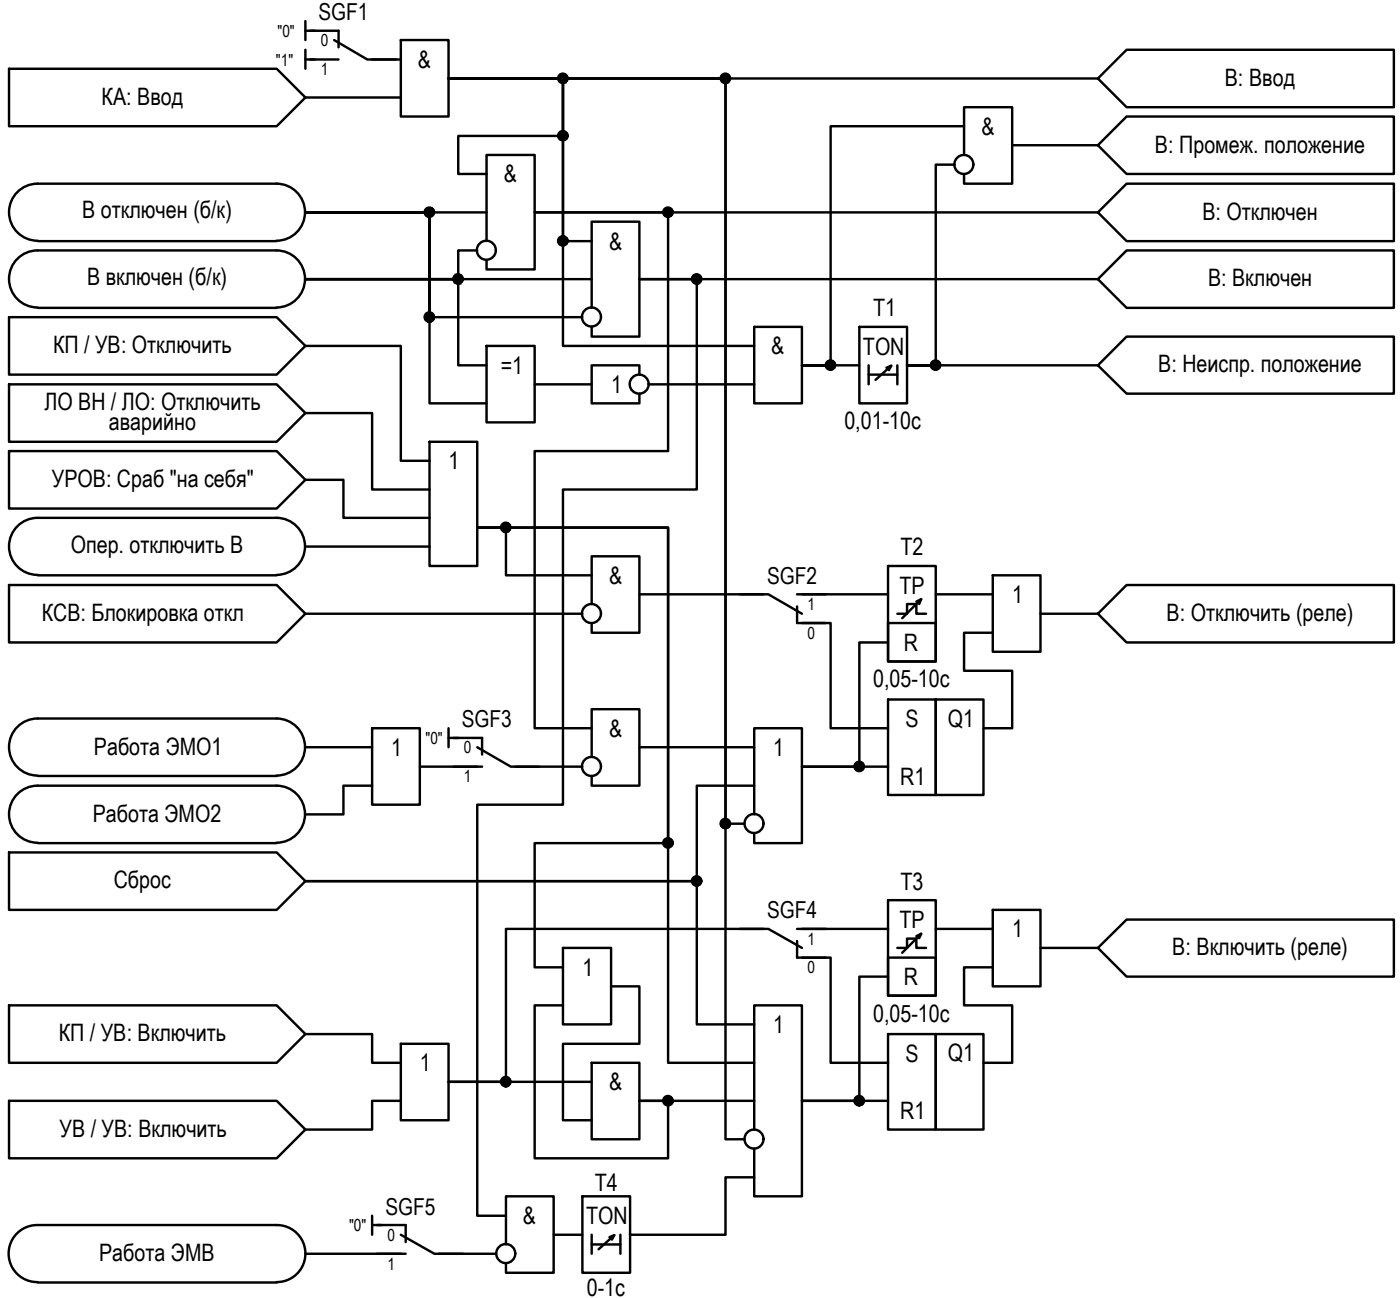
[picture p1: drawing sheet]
<svg xmlns="http://www.w3.org/2000/svg" width="147mm" height="136mm" viewBox="0 0 147 136" stroke-linecap="round" stroke-linejoin="round" font-family="sans-serif">
<!-- layer: 0 -->
<g fill="none" stroke="#000" stroke-width=".25">
<path d="M.9 7.2h28.1l3 3-3 3h-28.1zM3.9 19.2a2.98 2.98 0 0 0-3 3 2.98 2.98 0 0 0 3 3M4 19.2h25M28.9 19.2a2.98 2.98 0 0 1 3 3 2.98 2.98 0 0 1-3 3M32 2.2v2M32 5.2v2M32 3.2h.9M32 6.2h.9M32 10.2h10M39 6.2h3M42 4.2h5v8h-5zM47 8.2h29v78h1.9"/>
<path d="M47 8.2h29v111h1.9M47 8.2h11.9v6h-10.9v4h2.9M47 8.2h11.9v17h3M47 8.2h11.9v28h20.1M47 8.2h67.9M100 17.2h-2v21h-3h19.9M100.9 16.2v-5h5.1v8h-5.1v-1M100.9 13.2h-13.9v25h-3h6M106 15.2h8.9M118 12.2h27.9v6h-27.9l-3.1-3zM118 19.2h27.9v6h-27.9l-3.1-3zM118 5.2h27.9v6h-27.9l-3.1-3z"/>
<path d="M.9 33.2h28.1l3 3-3 3h-28.1zM3.9 26.2a2.98 2.98 0 0 0-3 3 2.98 2.98 0 0 0 3 3M4 25.2h25M4 26.2h25M4 32.2h25M28.9 26.2a2.98 2.98 0 0 1 3 3 2.98 2.98 0 0 1-3 3M32 29.2h16v9h2.9M32 36.2h10v12h3M32 22.2h18.9M50 26.2h-2v3h-16h29.9M50.9 25.2v-9h5.1v12h-5.1v-1M50.9 36.2h5.1v8h-5.1z"/>
<path d="M61 33.2h-16v-11h-13h13v20h5.9M61.9 32.2v-9h5v12h-5v-1M66.9 39.2v-1h-5v4h5v-1M79 34.2h5v8h-5zM90 34.2h5v8h-5zM90.9 38.2v2M90.9 39.2h3.1M92.8 38.5l.5-.2-1.6 1.5M93.3 38.3l-.2 .4M94 38.2v2M95 38.2h.1M114.9 29.2h-48h6.1v22h-14.1v33h-8.9v43h3"/>
<path d="M114.9 22.2h-58.9h13.9v25h-13.9v29h5.9M118 26.2h27.9v6h-27.9l-3.1-3zM118 35.2h27.9v6h-27.9l-3.1-3zM.9 47.2h28.1l3 3-3 3h-28.1zM.9 40.2h28.1l3 3-3 3h-28.1zM3.9 54.2a2.98 2.98 0 0 0-3 3 2.98 2.98 0 0 0 3 3M4 54.2h25M28.9 54.2a2.98 2.98 0 0 1 3 3 2.98 2.98 0 0 1-3 3M32 43.2h7v8h6M32 50.2h4v4h9M32 57.2h13M45 46.2h5v13h-5z"/>
<path d="M50 55.2h3v5h8.9M50 55.2h19.9v33h-13.9v13h2.9M50 55.2h19.9v56h9.1M56 40.2h5.9M68 40.2h11M93 59.2h5v10h-5zM.9 61.2h28.1l3 3-3 3h-28.1zM3.9 75.2a2.98 2.98 0 0 0-3 3 2.98 2.98 0 0 0 3 3M4 75.2h25M4 60.2h25M28.9 75.2a2.98 2.98 0 0 1 3 3 2.98 2.98 0 0 1-3 3M32 64.2h29"/>
<path d="M32 78.2h7M39 76.2h5v8h-5zM47 76.2v2M47 77.2h1M61.9 79.2v-5h5v8h-5v-1M61.9 63.2v-5h5v8h-5v-1M66.9 62.2h13M66.9 78.2h12.1M84 65.2h3v11h6M84 62.2h9M93 65.2h5v4h-5zM93 67.2h-3v13h-6h9"/>
<path d="M93 73.2h5v10h-5zM94 64.2h1v-1h.9v1h1.1M95.9 62.9l.5-.2-.2 .5M96.4 62.7l-1.9 2M98 73.2h5v10h-5zM98 62.2h5.9M103.9 66.2h-3v4h5.1v6h-3M103.9 60.2h5v8h-5zM108.9 64.2h6M118 61.2h27.9v6h-27.9l-3.1-3zM.9 89.2h28.1l3 3-3 3h-28.1zM3.9 82.2a2.98 2.98 0 0 0-3 3 2.98 2.98 0 0 0 3 3"/>
<path d="M4 81.2h25M4 82.2h25M4 88.2h25M28.9 82.2a2.98 2.98 0 0 1 3 3 2.98 2.98 0 0 1-3 3M39 82.2h-3v3h-4M44 80.2h6M53.9 80.2h7.1M58.9 99.2h5.1v8h-5.1zM79 85.2v-9h5v12h-5v-1M79 82.2h-6v10h-41h41v15h6M79.9 97.2h-26.9v16h-6h14.9M84 97.2h9"/>
<path d="M93 94.2h5v10h-5zM94 99.2h1v-1h.9v1h1.1M95.9 98l.5-.3-.2 .5M96.4 97.7l-1.9 2M98 97.2h5.9M103.9 95.2h5v8h-5zM108.9 99.2h6M114.9 99.2l3.1-3h27.9v6h-27.9zM.9 115.2h28.1l3 3-3 3h-28.1zM.9 105.2h28.1l3 3-3 3h-28.1zM32 108.2h7v3h3M42 109.2h5v8h-5z"/>
<path d="M42 115.2h-3v3h-7M58.9 105.2h-2.9v16h13.9v-6h-3h12.1M61.9 111.2h5v8h-5zM64 103.2h2.9v6h-8v8h3M79 118.2v-13h5v20h-5v-5M84 100.2h3v11h6M93 100.2h5v4h-5zM93 102.2h-3v13h-6h9M93 108.2h5v10h-5zM98 108.2h5v10h-5zM103.9 101.2h-3v4h5.1v6h-3M3.9 128.2a2.98 2.98 0 0 0-3 3 2.98 2.98 0 0 0 3 3"/>
<path d="M4 128.2h25M4 134.2h25M28.9 128.2a2.98 2.98 0 0 1 3.1 3 2.98 2.98 0 0 1-3.1 3M32 131.2h10M39 127.2v2M39 128.2h1M45.9 131.2h6.1M53 130.2v-5h5v8h-5v-1M58 129.2h3M61 125.2h5v8h-5zM61.9 129.2v2M61.9 130.2h3.1"/>
<path d="M63.8 129.5l.5-.3-1.6 1.5M64.3 129.2l-.2 .5M65 129.2v2M66 129.2h.1M79 123.2h-3v6h-10"/>
<circle cx="58.9" cy="14.2" r=".49"/>
<circle cx="58.9" cy="8.2" r=".49"/>
<circle cx="75.9" cy="8.2" r=".49"/>
<circle cx="100.9" cy="17.2" r=".99"/>
<circle cx="45" cy="33.2" r=".49"/>
<circle cx="45" cy="22.2" r=".49"/>
<circle cx="48" cy="29.2" r=".49"/>
<circle cx="50.9" cy="26.2" r=".99"/>
<circle cx="58.9" cy="25.2" r=".49"/>
<circle cx="61.9" cy="33.2" r=".99"/>
<circle cx="69.9" cy="22.2" r=".49"/>
<circle cx="72.9" cy="29.2" r=".49"/>
<circle cx="86.9" cy="38.2" r=".49"/>
<circle cx="98" cy="38.2" r=".49"/>
<circle cx="53" cy="55.2" r=".49"/>
<circle cx="66.9" cy="40.2" r=".99"/>
<circle cx="61.9" cy="64.2" r=".99"/>
<circle cx="61.9" cy="80.2" r=".99"/>
<circle cx="69.9" cy="88.2" r=".49"/>
<circle cx="72.9" cy="92.2" r=".49"/>
<circle cx="75.9" cy="86.2" r=".49"/>
<circle cx="78.9" cy="86.2" r=".99"/>
<circle cx="90" cy="80.2" r=".49"/>
<circle cx="53" cy="113.2" r=".49"/>
<circle cx="69.9" cy="115.2" r=".49"/>
<circle cx="78.9" cy="119.2" r=".99"/>
<circle cx="90" cy="115.2" r=".49"/>
<circle cx="53" cy="131.2" r=".99"/>
</g>
<g fill="none" stroke="#000" stroke-width=".25">
<path d="M32.5 3.2h2.9v1.8M32.5 6.2h2.9M35 4.2l3.5 2h3M47.5 77.2h3v1.8M50 78.2l3.5 2h2.9M77.4 62.2h3l3.6 2M83.5 63.5v1.7h3M83.5 62.2h3M47.5 80.2h3M77.4 97.2h3l3.6 2M83.5 98.5v1.7h3M83.5 97.2h3"/>
<path d="M39.5 128.2h3v1.8M39.5 131.2h3M42 129.2l3.5 2h2.9"/>
</g>
<!-- layer: 0 -->
<g fill="#000" stroke="#000" stroke-width=".1">
<path d="M58.9 8.7h.2zM58.9 14.7h.2zM58.9 7.7h.1zM58.9 13.7h.1zM75.8 8.7h.3zM75.9 7.7h.1zM44.6 22.6h.7zM44.8 22.7h.3zM44.8 33.7h.3zM44.8 21.7h.3zM44.8 32.7h.3zM44.9 21.7h.1z"/>
<path d="M44.9 32.7h.1zM47.9 29.7h.2zM47.9 28.7h.1zM58.9 25.7h.2zM58.9 24.7h.1zM69.9 22.7h.2zM69.9 21.7h.1zM72.9 29.7h.2zM72.9 28.7h.1zM86.8 38.7h.3zM86.9 37.7h.1zM97.7 38.7h.5z"/>
<path d="M97.8 37.8h.4zM97.8 38.7h.3zM97.9 37.7h.1zM52.5 55.5h.9zM52.8 54.7h.3zM52.8 55.7h.3zM52.9 54.7h.1zM89.8 79.8h.4zM89.9 79.7h.1zM69.9 88.7h.2zM69.9 87.7h.1zM72.9 91.7h.1z"/>
<path d="M75.6 86.5h.7zM75.8 86.7h.3zM75.9 85.7h.1zM89.6 80.6h.7zM89.7 80.6h.5zM89.8 80.7h.3zM52.8 112.7h.3zM52.8 113.7h.3zM52.9 112.7h.1zM69.6 115.5h.7zM69.9 115.7h.2zM69.9 114.7h.1z"/>
<path d="M89.7 114.8h.6zM89.7 115.7h.5zM89.8 114.8h.4zM89.8 115.7h.3zM89.9 114.7h.1z"/>
<path d="M58.9 8.7h.1zM58.9 8.7h.1z"/>
<path d="M58.9 14.7h.1zM58.9 14.7h.1z"/>
<path d="M58.9 7.7h.2zM58.9 7.7h.2z"/>
<path d="M58.9 13.7h.2zM58.9 13.7h.2z"/>
<path d="M58.9 7.7h.2zM58.9 7.7h.2z"/>
<path d="M58.9 13.7l.2 .1zM58.9 13.7l.2 .1z"/>
<path d="M58.8 7.7h.4zM58.8 7.7h.4z"/>
<path d="M58.8 8.7h.3zM58.8 8.7h.3z"/>
<path d="M58.8 13.8h.4zM58.8 13.8h.4z"/>
<path d="M58.8 14.7h.3zM58.8 14.7h.3z"/>
<path d="M58.8 7.7l.4 .1zM58.8 7.7l.4 .1z"/>
<path d="M58.8 8.7h.4zM58.8 8.7h.3z"/>
<path d="M58.8 13.8h.4zM58.7 13.8h.5z"/>
<path d="M58.8 14.6h.4zM58.8 14.6l.3 .1z"/>
<path d="M58.7 7.8h.5zM58.7 7.8h.5z"/>
<path d="M58.7 8.6h.5zM58.7 8.6l.5 .1z"/>
<path d="M58.7 13.8h.5zM58.7 13.8h.5z"/>
<path d="M58.7 14.6h.5zM58.7 14.6h.5z"/>
<path d="M58.7 7.8h.6zM58.7 7.8h.6z"/>
<path d="M58.7 8.6h.5zM58.7 8.6h.5z"/>
<path d="M58.7 13.8h.6zM58.7 13.8h.6z"/>
<path d="M58.7 14.6h.5zM58.7 14.6h.5z"/>
<path d="M58.6 7.8l.7 .1zM58.6 7.8l.7 .1z"/>
<path d="M58.6 8.6h.7zM58.6 8.6h.6z"/>
<path d="M58.6 13.8l.7 .1zM58.6 13.8l.7 .1z"/>
<path d="M58.6 14.6h.7zM58.6 14.6h.6z"/>
<path d="M58.6 7.9h.8zM58.6 7.9h.8z"/>
<path d="M58.6 8.6h.7zM58.6 8.6h.7z"/>
<path d="M58.6 13.9h.8zM58.6 13.9h.8z"/>
<path d="M58.6 14.6h.7zM58.6 14.6h.7z"/>
<path d="M58.6 7.9l.8 .1zM58.6 7.9l.8 .1z"/>
<path d="M58.6 8h.8zM58.6 8h.8z"/>
<path d="M58.6 8.5h.8zM58.6 8.5h.8z"/>
<path d="M58.6 8.5h.8zM58.6 8.5l.7 .1z"/>
<path d="M58.6 13.9h.8zM58.6 13.9h.8z"/>
<path d="M58.6 13.9l.8 .1zM58.6 13.9l.8 .1z"/>
<path d="M58.6 14.5h.8zM58.6 14.5h.8z"/>
<path d="M58.6 14.5h.8zM58.6 14.5l.7 .1z"/>
<path d="M58.5 8h.9zM58.5 8h.9z"/>
<path d="M58.5 8l1 .1zM58.5 8l1 .1z"/>
<path d="M58.5 8.4h.9zM58.5 8.4h.9z"/>
<path d="M58.5 8.4h.9zM58.5 8.4l.9 .1z"/>
<path d="M58.5 14h.9zM58.5 14h.9z"/>
<path d="M58.5 14l1 .1zM58.5 14l1 .1z"/>
<path d="M58.5 14.4h.9zM58.5 14.4h.9z"/>
<path d="M58.5 14.4h.9zM58.5 14.4l.9 .1z"/>
<path d="M58.5 8.1h1zM58.5 8.1h1z"/>
<path d="M58.5 8.1l1 .1zM58.5 8.1l1 .1z"/>
<path d="M58.5 8.2h1zM58.5 8.2h1z"/>
<path d="M58.5 8.2l1 .1zM58.5 8.2l1 .1z"/>
<path d="M58.5 8.3h1zM58.5 8.3h1z"/>
<path d="M58.5 8.3h1zM58.5 8.3h1z"/>
<path d="M58.5 8.3h1zM58.5 8.3l.9 .1z"/>
<path d="M58.5 14.1h1zM58.5 14.1h1z"/>
<path d="M58.5 14.1l1 .1v-.1zM58.5 14.1l1 .1h-1z"/>
<path d="M58.5 14.2h1zM58.5 14.2h1z"/>
<path d="M58.5 14.2l1 .1zM58.5 14.2l1 .1z"/>
<path d="M58.5 14.3h1zM58.5 14.3h1z"/>
<path d="M58.5 14.3l1 .1zM58.5 14.3l1 .1z"/>
<path d="M58.5 14.4h1zM58.5 14.4h.9z"/>
<path d="M75.9 7.7h.2zM75.8 7.7h.3z"/>
<path d="M75.9 8.7h.1zM75.8 8.7h.2z"/>
<path d="M75.8 7.7h.3zM75.8 7.7h.3z"/>
<path d="M75.8 7.7h.4zM75.7 7.7h.5z"/>
<path d="M75.8 8.7h.3zM75.8 8.7h.3z"/>
<path d="M75.7 7.7l.5 .1zM75.7 7.7l.5 .1z"/>
<path d="M75.7 8.7h.5zM75.7 8.7h.4z"/>
<path d="M75.7 7.8h.6zM75.7 7.8h.6z"/>
<path d="M75.7 8.6h.5zM75.7 8.6l.5 .1z"/>
<path d="M75.7 7.8h.6zM75.7 7.8h.6z"/>
<path d="M75.7 8.6h.6zM75.7 8.6h.5z"/>
<path d="M75.6 7.8l.7 .1zM75.6 7.8l.7 .1z"/>
<path d="M75.6 8.6h.7zM75.6 8.6h.7z"/>
<path d="M75.6 7.9h.7zM75.6 7.9h.7z"/>
<path d="M75.6 7.9l.8 .1zM75.6 7.9l.8 .1z"/>
<path d="M75.6 8.5l.7 .1zM75.6 8.5l.7 .1z"/>
<path d="M75.6 8.6h.7zM75.6 8.6h.7z"/>
<path d="M75.5 8h.9zM75.5 8h.9z"/>
<path d="M75.5 8h.9zM75.5 8h.9z"/>
<path d="M75.5 8.4l.9 .1zM75.5 8.4l.9 .1z"/>
<path d="M75.5 8.5h.9zM75.5 8.5h.8z"/>
<path d="M75.5 8l.9 .1zM75.5 8l.9 .1z"/>
<path d="M75.5 8.1h1zM75.5 8.1h1z"/>
<path d="M75.5 8.3l.9 .1zM75.5 8.3l.9 .1z"/>
<path d="M75.5 8.4h.9zM75.5 8.4h.9z"/>
<path d="M75.5 8.1l1 .1zM75.5 8.1l1 .1z"/>
<path d="M75.5 8.2h1zM75.5 8.2h1z"/>
<path d="M75.5 8.2l1 .1zM75.5 8.2l1 .1z"/>
<path d="M75.5 8.3h1zM75.5 8.3h1z"/>
<path d="M75.5 8.3h1zM75.5 8.3h.9z"/>
<path d="M44.8 22.7h.2zM44.9 22.7h.1z"/>
<path d="M44.8 33.7h.2zM44.9 33.7h.1z"/>
<path d="M44.9 21.7h.2zM44.8 21.7h.3zM44.8 21.7h.3z"/>
<path d="M44.9 32.7h.2zM44.8 32.7h.3zM44.8 32.7h.3z"/>
<path d="M44.8 21.7l.4 .1zM44.8 21.7l.4 .1z"/>
<path d="M44.8 32.7l.4 .1zM44.8 32.7l.4 .1z"/>
<path d="M44.8 21.8h.4zM44.7 21.8h.5z"/>
<path d="M44.8 22.6h.4zM44.8 22.6l.3 .1zM44.8 22.7h.3z"/>
<path d="M44.8 32.8h.4zM44.7 32.8h.5z"/>
<path d="M44.8 33.7h.4zM44.8 33.7h.3zM44.8 33.7h.3z"/>
<path d="M44.7 21.8h.6zM44.7 21.8h.6z"/>
<path d="M44.7 22.6h.5zM44.7 22.6h.5z"/>
<path d="M44.7 32.8h.6zM44.7 32.8h.6z"/>
<path d="M44.7 33.7h.5zM44.7 33.7h.5z"/>
<path d="M44.7 21.8h.6zM44.7 21.8h.6z"/>
<path d="M44.6 21.8h.7zM44.6 21.8h.7z"/>
<path d="M44.7 22.6h.6zM44.7 22.6h.5z"/>
<path d="M44.7 32.8l.6 .1zM44.7 32.8l.6 .1z"/>
<path d="M44.6 32.9h.7zM44.6 32.9h.7z"/>
<path d="M44.6 33.6h.7zM44.6 33.6h.7z"/>
<path d="M44.7 33.6h.6zM44.7 33.6l.5 .1z"/>
<path d="M44.6 21.8l.8 .1zM44.6 21.8l.8 .1z"/>
<path d="M44.6 22.6h.7zM44.6 22.6h.7zM44.6 22.6h.7z"/>
<path d="M44.6 32.9h.8zM44.6 32.9h.8z"/>
<path d="M44.6 33.6h.7zM44.6 33.6h.7z"/>
<path d="M44.5 21.9h.9zM44.5 21.9h.9z"/>
<path d="M44.5 22.5h.9zM44.5 22.5l.8 .1z"/>
<path d="M44.5 32.9h.9zM44.5 32.9h.9z"/>
<path d="M44.5 33.5h.9zM44.5 33.5l.8 .1z"/>
<path d="M44.5 21.9l.9 .1zM44.5 21.9l.9 .1z"/>
<path d="M44.5 22h.9zM44.5 22h.9z"/>
<path d="M44.5 22.4l.9 .1zM44.5 22.4l.9 .1z"/>
<path d="M44.5 22.5h.9zM44.5 22.5h.9z"/>
<path d="M44.5 32.9l.9 .1zM44.5 32.9l.9 .1z"/>
<path d="M44.5 33h.9zM44.5 33h.9z"/>
<path d="M44.5 33.4l.9 .1zM44.5 33.4l.9 .1z"/>
<path d="M44.5 33.5h.9zM44.5 33.5h.9z"/>
<path d="M44.5 22l.9 .1zM44.5 22l.9 .1z"/>
<path d="M44.5 22.1h.9zM44.5 22.1h.9z"/>
<path d="M44.5 22.1l.9 .1v-.1zM44.5 22.1l.9 .1h-.9z"/>
<path d="M44.5 22.2h1zM44.5 22.2h1z"/>
<path d="M44.5 22.3h.9zM44.5 22.3h.9z"/>
<path d="M44.5 22.3l.9 .1zM44.5 22.3l.9 .1z"/>
<path d="M44.5 22.4h.9zM44.5 22.4h.9z"/>
<path d="M44.5 22.4h.9zM44.5 22.4h.9z"/>
<path d="M44.5 33l.9 .1zM44.5 33l.9 .1z"/>
<path d="M44.5 33.1h.9zM44.5 33.1h.9z"/>
<path d="M44.5 33.1h.9zM44.5 33.1h.9z"/>
<path d="M44.5 33.1l1 .1zM44.5 33.1l1 .1z"/>
<path d="M44.5 33.3h.9zM44.5 33.3h.9z"/>
<path d="M44.5 33.3l.9 .1zM44.5 33.3l.9 .1z"/>
<path d="M44.5 33.4h.9zM44.5 33.4h.9z"/>
<path d="M44.5 33.4h.9zM44.5 33.4h.9z"/>
<path d="M44.5 22.2h1zM44.5 22.2l.9 .1z"/>
<path d="M44.5 33.2l.9 .1 .1-.1zM44.5 33.2l.9 .1h-.9z"/>
<path d="M47.9 29.7h.1zM47.9 29.7h.1z"/>
<path d="M47.9 28.7h.2zM47.9 28.7h.2z"/>
<path d="M47.9 28.7h.2zM47.8 28.7h.3z"/>
<path d="M47.8 28.7h.4zM47.8 28.7h.4z"/>
<path d="M47.8 29.7h.3zM47.8 29.7h.3z"/>
<path d="M47.8 28.7l.4 .1zM47.8 28.7l.4 .1z"/>
<path d="M47.7 28.8h.5zM47.7 28.8h.5z"/>
<path d="M47.7 29.6l.5 .1zM47.7 29.6l.5 .1z"/>
<path d="M47.8 29.7h.4zM47.8 29.7h.3z"/>
<path d="M47.7 28.8h.6zM47.7 28.8h.6z"/>
<path d="M47.7 29.6h.5zM47.7 29.6h.5z"/>
<path d="M47.6 28.8l.7 .1zM47.6 28.8l.7 .1z"/>
<path d="M47.6 29.6h.7zM47.6 29.6h.6z"/>
<path d="M47.6 28.9h.8zM47.6 28.9h.8z"/>
<path d="M47.6 29.5h.7zM47.6 29.5l.7 .1z"/>
<path d="M47.6 28.9l.8 .1zM47.6 28.9l.8 .1z"/>
<path d="M47.6 29.5h.8zM47.6 29.5h.7z"/>
<path d="M47.6 29h.8zM47.6 29h.8z"/>
<path d="M47.5 29h.9zM47.5 29h.9z"/>
<path d="M47.5 29.4l.9 .1zM47.5 29.4l.9 .1z"/>
<path d="M47.6 29.5h.8zM47.6 29.5h.8z"/>
<path d="M47.5 29l.9 .1zM47.5 29.1h.9z"/>
<path d="M47.5 29.1h.9zM47.5 29.1h.9z"/>
<path d="M47.5 29.1l.9 .1zM47.5 29.1l.9 .1z"/>
<path d="M47.5 29.2h.9zM47.5 29.2h.9z"/>
<path d="M47.5 29.2l.9 .1zM47.5 29.2l.9 .1z"/>
<path d="M47.5 29.3h.9zM47.5 29.3h.9z"/>
<path d="M47.5 29.3h.9zM47.5 29.3h.9z"/>
<path d="M47.5 29.3l.9 .1zM47.5 29.3l.9 .1z"/>
<path d="M47.5 29.4h.9zM47.5 29.4h.9z"/>
<path d="M58.9 25.7h.1zM58.9 25.7h.1z"/>
<path d="M58.9 24.7h.2zM58.9 24.7h.2z"/>
<path d="M58.9 24.7h.2zM58.8 24.7h.3z"/>
<path d="M58.8 24.7l.4 .1zM58.8 24.7l.4 .1z"/>
<path d="M58.8 25.7h.3zM58.8 25.7h.3z"/>
<path d="M58.8 24.8h.4zM58.7 24.8h.5z"/>
<path d="M58.8 25.7h.4zM58.8 25.7h.3z"/>
<path d="M58.7 24.8h.5zM58.7 24.8h.5z"/>
<path d="M58.7 25.7h.5zM58.7 25.7h.5z"/>
<path d="M58.7 24.8h.6zM58.7 24.8h.6z"/>
<path d="M58.7 25.6h.5zM58.7 25.6l.5 .1z"/>
<path d="M58.6 24.8h.7zM58.6 24.8h.7z"/>
<path d="M58.6 25.6h.7zM58.6 25.6h.6z"/>
<path d="M58.6 24.8l.8 .1zM58.6 24.8l.8 .1z"/>
<path d="M58.6 25.6h.7zM58.6 25.6h.7z"/>
<path d="M58.6 24.9h.8zM58.6 24.9h.8z"/>
<path d="M58.6 24.9l.8 .1zM58.6 24.9l.8 .1z"/>
<path d="M58.6 25.5h.8zM58.6 25.5h.8z"/>
<path d="M58.6 25.5h.8zM58.6 25.5l.7 .1z"/>
<path d="M58.5 25h.9zM58.5 25h.9z"/>
<path d="M58.5 25l1 .1zM58.5 25l1 .1z"/>
<path d="M58.5 25.4h.9zM58.5 25.4h.9z"/>
<path d="M58.5 25.4h.9zM58.5 25.4l.9 .1z"/>
<path d="M58.5 25.1h1zM58.5 25.1h1z"/>
<path d="M58.5 25.1h1zM58.5 25.1h1z"/>
<path d="M58.5 25.1l1 .1v-.1zM58.5 25.1l1 .1h-1z"/>
<path d="M58.5 25.2l1 .1zM58.5 25.2l1 .1z"/>
<path d="M58.5 25.3h1zM58.5 25.3h1z"/>
<path d="M58.5 25.3l1 .1zM58.5 25.3l1 .1z"/>
<path d="M58.5 25.4h1zM58.5 25.4h.9z"/>
<path d="M69.9 22.7h.1zM69.9 22.7h.1z"/>
<path d="M69.9 21.7h.2zM69.9 21.7h.2z"/>
<path d="M69.9 21.7h.2zM69.8 21.7h.3z"/>
<path d="M69.8 21.7l.4 .1zM69.7 21.8h.5z"/>
<path d="M69.8 22.7h.3zM69.8 22.7h.3z"/>
<path d="M69.7 21.8h.5zM69.7 21.8h.5z"/>
<path d="M69.7 22.6h.5zM69.7 22.6l.4 .1z"/>
<path d="M69.7 21.8h.5zM69.7 21.8h.5z"/>
<path d="M69.7 22.6h.5zM69.7 22.6h.5z"/>
<path d="M69.7 21.8h.6zM69.7 21.8h.6z"/>
<path d="M69.7 22.6h.5zM69.7 22.6h.5z"/>
<path d="M69.7 21.8h.6zM69.6 21.8h.7z"/>
<path d="M69.7 22.6h.6zM69.7 22.6h.5z"/>
<path d="M69.6 21.8l.7 .1zM69.6 21.8l.7 .1z"/>
<path d="M69.6 21.9h.8zM69.6 21.9h.8z"/>
<path d="M69.6 22.5l.7 .1zM69.6 22.5l.7 .1z"/>
<path d="M69.6 22.6h.7zM69.6 22.6h.7z"/>
<path d="M69.5 21.9l.9 .1zM69.5 21.9l.9 .1z"/>
<path d="M69.5 22.5h.9zM69.5 22.5h.8z"/>
<path d="M69.5 22h.9zM69.5 22h.9z"/>
<path d="M69.5 22l1 .1zM69.5 22l1 .1z"/>
<path d="M69.5 22.4h.9zM69.5 22.4h.9z"/>
<path d="M69.5 22.4h.9zM69.5 22.4l.9 .1z"/>
<path d="M69.5 22.1h1zM69.5 22.1h1z"/>
<path d="M69.5 22.1l1 .1v-.1zM69.5 22.1l1 .1h-1z"/>
<path d="M69.5 22.2h1zM69.5 22.2h1z"/>
<path d="M69.5 22.2l1 .1zM69.5 22.2l1 .1z"/>
<path d="M69.5 22.3h1zM69.5 22.3h1z"/>
<path d="M69.5 22.3l1 .1zM69.5 22.3l1 .1z"/>
<path d="M69.5 22.4h1zM69.5 22.4h.9z"/>
<path d="M72.9 28.7h.2zM72.9 28.7h.2z"/>
<path d="M72.9 29.7h.1zM72.9 29.7h.1z"/>
<path d="M72.9 28.7h.2zM72.8 28.7h.3z"/>
<path d="M72.8 28.7h.4zM72.7 28.7h.5z"/>
<path d="M72.8 29.7h.3zM72.8 29.7h.3z"/>
<path d="M72.7 28.7l.5 .1zM72.7 28.7l.5 .1z"/>
<path d="M72.7 29.7h.5zM72.7 29.7h.4z"/>
<path d="M72.7 28.8h.6zM72.7 28.8h.6z"/>
<path d="M72.7 29.6h.5zM72.7 29.6l.5 .1z"/>
<path d="M72.7 28.8h.6zM72.7 28.8h.6z"/>
<path d="M72.7 29.6h.6zM72.7 29.6h.5z"/>
<path d="M72.6 28.8l.7 .1zM72.6 28.8l.7 .1z"/>
<path d="M72.6 29.6h.7zM72.6 29.6h.7z"/>
<path d="M72.6 28.9h.7zM72.6 28.9h.7z"/>
<path d="M72.6 28.9l.8 .1zM72.6 28.9l.8 .1z"/>
<path d="M72.6 29.5h.7zM72.6 29.5h.7z"/>
<path d="M72.6 29.5h.7zM72.6 29.5l.7 .1z"/>
<path d="M72.5 29h.9zM72.5 29h.9z"/>
<path d="M72.5 29.5h.9zM72.5 29.5h.8z"/>
<path d="M72.5 29h.9zM72.5 29h.9z"/>
<path d="M72.5 29l.9 .1zM72.5 29l.9 .1z"/>
<path d="M72.5 29.1h1zM72.5 29.1h1z"/>
<path d="M72.5 29.3l.9 .1zM72.5 29.3l.9 .1z"/>
<path d="M72.5 29.4h.9zM72.5 29.4h.9z"/>
<path d="M72.5 29.4h.9zM72.5 29.4l.9 .1z"/>
<path d="M72.5 29.1l1 .1zM72.5 29.1l1 .1z"/>
<path d="M72.4 29.2h1.1zM72.4 29.2h1.1z"/>
<path d="M72.4 29.2l1.1 .1zM72.4 29.2l1.1 .1z"/>
<path d="M72.4 29.3h1.1zM72.4 29.3h1.1z"/>
<path d="M72.5 29.3h1zM72.5 29.3h.9z"/>
<path d="M86.8 38.7h.2zM86.9 38.7h.1z"/>
<path d="M86.9 37.7h.2zM86.8 37.7h.3z"/>
<path d="M86.8 37.7h.3zM86.8 37.7h.3z"/>
<path d="M86.8 37.7l.4 .1zM86.8 37.7l.4 .1z"/>
<path d="M86.8 38.7h.3zM86.8 38.7h.3z"/>
<path d="M86.8 37.8h.4zM86.7 37.8h.5z"/>
<path d="M86.8 38.7h.4zM86.8 38.7h.3z"/>
<path d="M86.7 37.8h.6zM86.7 37.8h.6z"/>
<path d="M86.7 38.7h.5zM86.7 38.7h.5z"/>
<path d="M86.7 37.8h.6zM86.7 37.8h.6z"/>
<path d="M86.6 37.8h.7zM86.6 37.8h.7z"/>
<path d="M86.6 38.6h.7zM86.6 38.6h.7z"/>
<path d="M86.7 38.6h.6zM86.7 38.6l.5 .1z"/>
<path d="M86.6 37.8l.7 .1zM86.6 37.8l.7 .1z"/>
<path d="M86.6 38.6h.7zM86.6 38.6h.7z"/>
<path d="M86.6 37.9h.8zM86.6 37.9h.8z"/>
<path d="M86.6 38.5h.7zM86.6 38.5l.7 .1z"/>
<path d="M86.5 37.9l.9 .1zM86.5 37.9l.9 .1z"/>
<path d="M86.5 38h.9zM86.5 38h.9z"/>
<path d="M86.5 38.4l.9 .1zM86.5 38.4l.9 .1z"/>
<path d="M86.5 38.5h.9zM86.5 38.5h.8z"/>
<path d="M86.5 38l.9 .1zM86.5 38l.9 .1z"/>
<path d="M86.5 38.1h.9zM86.5 38.1h.9z"/>
<path d="M86.5 38.1h1zM86.5 38.1h1z"/>
<path d="M86.5 38.3l.9 .1zM86.5 38.3l.9 .1z"/>
<path d="M86.5 38.4h.9zM86.5 38.4h.9z"/>
<path d="M86.5 38.4h.9zM86.5 38.4h.9z"/>
<path d="M86.5 38.1l1 .1v-.1zM86.5 38.1l1 .1h-1z"/>
<path d="M86.5 38.2l1 .1zM86.5 38.2l1 .1z"/>
<path d="M86.5 38.3h1zM86.5 38.3h.9z"/>
<path d="M97.8 38.7h.2zM97.9 38.7h.1z"/>
<path d="M97.9 37.7h.2zM97.8 37.7h.3z"/>
<path d="M97.8 37.7h.3zM97.8 37.7h.3z"/>
<path d="M97.8 37.7l.4 .1zM97.8 37.7l.4 .1zM97.7 37.8h.5z"/>
<path d="M97.8 38.7h.3zM97.8 38.7h.3z"/>
<path d="M97.7 37.8h.5zM97.7 37.8h.5z"/>
<path d="M97.8 38.7h.4zM97.8 38.7h.3z"/>
<path d="M97.7 37.8h.6zM97.7 37.8h.6z"/>
<path d="M97.7 38.6h.5zM97.7 38.6l.5 .1zM97.7 38.7h.5z"/>
<path d="M97.6 37.8h.7zM97.6 37.8h.7z"/>
<path d="M97.6 38.6h.7zM97.6 38.6h.6z"/>
<path d="M97.6 37.8l.8 .1zM97.6 37.8l.8 .1z"/>
<path d="M97.6 38.6h.7zM97.6 38.6h.7z"/>
<path d="M97.6 37.9h.8zM97.6 37.9h.8z"/>
<path d="M97.6 38.5h.8zM97.6 38.5l.7 .1z"/>
<path d="M97.6 37.9l.8 .1zM97.6 37.9l.8 .1z"/>
<path d="M97.5 38h.9zM97.5 38h.9z"/>
<path d="M97.5 38.4l.9 .1zM97.5 38.4l.9 .1z"/>
<path d="M97.6 38.5h.8zM97.6 38.5h.8z"/>
<path d="M97.5 38l.9 .1zM97.5 38l.9 .1z"/>
<path d="M97.5 38.1h.9zM97.5 38.1h.9z"/>
<path d="M97.5 38.1h.9zM97.5 38.1h.9z"/>
<path d="M97.5 38.1l.9 .1v-.1zM97.5 38.1l.9 .1h-.9z"/>
<path d="M97.5 38.2l.9 .1zM97.5 38.2l.9 .1z"/>
<path d="M97.5 38.3h.9zM97.5 38.3h.9z"/>
<path d="M97.5 38.3l.9 .1zM97.5 38.3l.9 .1z"/>
<path d="M97.5 38.4h.9zM97.5 38.4h.9z"/>
<path d="M97.5 38.4h.9zM97.5 38.4h.9z"/>
<path d="M52.8 55.7h.2zM52.9 55.7h.1z"/>
<path d="M52.9 54.7h.2zM52.9 54.7h.2zM52.8 54.7h.3z"/>
<path d="M52.8 54.7h.4zM52.8 54.7h.4z"/>
<path d="M52.8 55.7h.3zM52.8 55.7h.3z"/>
<path d="M52.8 54.7l.4 .1zM52.8 54.7l.4 .1z"/>
<path d="M52.8 55.7h.4zM52.8 55.7h.3z"/>
<path d="M52.7 54.8h.6zM52.7 54.8h.6z"/>
<path d="M52.7 55.6h.5zM52.7 55.6l.5 .1z"/>
<path d="M52.7 54.8h.6zM52.7 54.8h.6z"/>
<path d="M52.6 54.8l.7 .1zM52.6 54.8l.7 .1z"/>
<path d="M52.6 55.6h.7zM52.6 55.6h.7z"/>
<path d="M52.7 55.6h.6zM52.7 55.6h.5z"/>
<path d="M52.6 54.9h.8zM52.5 54.9h.9z"/>
<path d="M52.6 55.5h.7zM52.6 55.5l.7 .1z"/>
<path d="M52.5 54.9h.9zM52.5 54.9h.9z"/>
<path d="M52.5 55.5h.9zM52.5 55.5h.8z"/>
<path d="M52.5 54.9l.9 .1zM52.5 54.9l.9 .1z"/>
<path d="M52.5 55h.9zM52.5 55h.9z"/>
<path d="M52.5 55.5h.9zM52.5 55.5h.9z"/>
<path d="M52.5 55l.9 .1zM52.5 55l.9 .1z"/>
<path d="M52.5 55.1h.9zM52.5 55.1h.9z"/>
<path d="M52.5 55.1l.9 .1zM52.5 55.1l.9 .1z"/>
<path d="M52.5 55.2h1zM52.5 55.2h1z"/>
<path d="M52.5 55.2l.9 .1zM52.5 55.2l.9 .1z"/>
<path d="M52.5 55.3h.9zM52.5 55.3h.9z"/>
<path d="M52.5 55.3l.9 .1zM52.5 55.3l.9 .1z"/>
<path d="M52.5 55.4l.9 .1v-.1zM52.5 55.4l.9 .1h-.9zM52.5 55.5h.9z"/>
<path d="M52.5 55.2h1zM52.5 55.2h.9z"/>
<path d="M89.9 79.7h.2zM89.8 79.7h.3z"/>
<path d="M89.8 79.7h.3zM89.8 79.7h.3z"/>
<path d="M89.8 79.7l.4 .1zM89.8 79.7l.4 .1zM89.7 79.8h.5z"/>
<path d="M89.7 79.8h.6zM89.7 79.8h.6z"/>
<path d="M89.7 79.8h.6zM89.7 79.8h.6z"/>
<path d="M89.6 79.8h.7zM89.6 79.8h.7z"/>
<path d="M89.6 79.8l.8 .1zM89.6 79.8l.8 .1z"/>
<path d="M89.5 79.9h.9zM89.5 79.9h.9z"/>
<path d="M89.5 79.9l.9 .1zM89.5 79.9l.9 .1z"/>
<path d="M89.5 80h.9zM89.5 80h.9z"/>
<path d="M69.9 88.7h.1zM69.9 88.7h.1z"/>
<path d="M69.9 87.7h.2zM69.9 87.7h.2z"/>
<path d="M69.9 87.7h.2zM69.8 87.7h.3z"/>
<path d="M69.8 87.7l.4 .1zM69.7 87.8h.5z"/>
<path d="M69.8 88.7h.3zM69.8 88.7h.3z"/>
<path d="M69.7 87.8h.5zM69.7 87.8h.5z"/>
<path d="M69.7 88.6h.5zM69.7 88.6l.4 .1z"/>
<path d="M69.7 87.8h.5zM69.7 87.8h.5z"/>
<path d="M69.7 88.6h.5zM69.7 88.6h.5z"/>
<path d="M69.7 87.8h.6zM69.7 87.8h.6z"/>
<path d="M69.7 88.6h.5zM69.7 88.6h.5z"/>
<path d="M69.7 87.8h.6zM69.6 87.8h.7z"/>
<path d="M69.7 88.6h.6zM69.7 88.6h.5z"/>
<path d="M69.6 87.8l.7 .1zM69.6 87.8l.7 .1z"/>
<path d="M69.6 87.9h.8zM69.6 87.9h.8z"/>
<path d="M69.6 88.5l.7 .1zM69.6 88.5l.7 .1z"/>
<path d="M69.6 88.6h.7zM69.6 88.6h.7z"/>
<path d="M69.5 87.9l.9 .1zM69.5 87.9l.9 .1z"/>
<path d="M69.5 88.5h.9zM69.5 88.5h.8z"/>
<path d="M69.5 88h.9zM69.5 88h.9z"/>
<path d="M69.5 88l1 .1zM69.5 88l1 .1z"/>
<path d="M69.5 88.4h.9zM69.5 88.4h.9z"/>
<path d="M69.5 88.4h.9zM69.5 88.4l.9 .1z"/>
<path d="M69.5 88.1h1zM69.5 88.1h1z"/>
<path d="M69.5 88.1h1zM69.5 88.1h1z"/>
<path d="M69.5 88.1l1 .1v-.1zM69.5 88.1l1 .1h-1z"/>
<path d="M69.5 88.2l1 .1zM69.5 88.2l1 .1z"/>
<path d="M69.5 88.3h1zM69.5 88.3h1z"/>
<path d="M69.5 88.3h1zM69.5 88.3h1z"/>
<path d="M69.5 88.3h1zM69.5 88.3l.9 .1z"/>
<path d="M72.9 92.7h.1zM72.9 92.7h.1zM72.9 92.7h.2z"/>
<path d="M72.9 91.7h.2zM72.9 91.7h.2z"/>
<path d="M72.9 91.7h.2zM72.8 91.7h.3z"/>
<path d="M72.8 91.7h.4zM72.7 91.7h.5z"/>
<path d="M72.8 92.7h.3zM72.8 92.7h.3z"/>
<path d="M72.7 91.7l.5 .1zM72.7 91.7l.5 .1z"/>
<path d="M72.7 92.7h.5zM72.7 92.7h.4z"/>
<path d="M72.7 91.8h.6zM72.7 91.8h.6z"/>
<path d="M72.7 92.6h.5zM72.7 92.6l.5 .1z"/>
<path d="M72.7 91.8h.6zM72.7 91.8h.6z"/>
<path d="M72.7 92.6h.6zM72.7 92.6h.5z"/>
<path d="M72.6 91.8l.7 .1zM72.6 91.8l.7 .1z"/>
<path d="M72.6 92.6h.7zM72.6 92.6h.7z"/>
<path d="M72.6 91.9h.7zM72.6 91.9h.7z"/>
<path d="M72.6 91.9h.8zM72.6 91.9h.8z"/>
<path d="M72.6 92.5h.7zM72.6 92.5h.7z"/>
<path d="M72.6 92.5h.7zM72.6 92.5l.7 .1z"/>
<path d="M72.5 91.9l.9 .1zM72.5 91.9l.9 .1z"/>
<path d="M72.5 92.5h.9zM72.5 92.5h.8z"/>
<path d="M72.5 92h.9zM72.5 92h.9z"/>
<path d="M72.5 92l.9 .1zM72.5 92l.9 .1z"/>
<path d="M72.5 92.1h1zM72.5 92.1h1z"/>
<path d="M72.5 92.3l.9 .1zM72.5 92.3l.9 .1z"/>
<path d="M72.5 92.4h.9zM72.5 92.4h.9z"/>
<path d="M72.5 92.4h.9zM72.5 92.4l.9 .1z"/>
<path d="M72.5 92.1l1 .1zM72.5 92.1l1 .1z"/>
<path d="M72.4 92.2h1.1zM72.4 92.2h1.1z"/>
<path d="M72.4 92.2h1.1zM72.4 92.2h1.1z"/>
<path d="M72.4 92.2l1.1 .1zM72.4 92.2l1.1 .1z"/>
<path d="M72.5 92.3h1zM72.5 92.3h.9z"/>
<path d="M75.9 85.7h.2zM75.8 85.7h.3z"/>
<path d="M75.9 86.7h.1zM75.8 86.7h.2z"/>
<path d="M75.8 85.7h.3zM75.8 85.7h.3z"/>
<path d="M75.8 85.7l.4 .1zM75.8 85.7l.4 .1z"/>
<path d="M75.8 86.7h.3zM75.8 86.7h.3z"/>
<path d="M75.7 85.8h.5zM75.7 85.8h.5z"/>
<path d="M75.7 86.7h.5zM75.7 86.7h.4z"/>
<path d="M75.7 85.8h.6zM75.7 85.8h.6z"/>
<path d="M75.7 86.7h.5zM75.7 86.7h.5z"/>
<path d="M75.7 85.8h.6zM75.6 85.8h.7z"/>
<path d="M75.7 86.6h.6zM75.7 86.6l.5 .1z"/>
<path d="M75.6 85.8l.7 .1zM75.6 85.8l.7 .1z"/>
<path d="M75.6 86.6h.7zM75.6 86.6h.7z"/>
<path d="M75.6 85.9h.7zM75.6 85.9h.7z"/>
<path d="M75.6 85.9h.8zM75.6 85.9h.8z"/>
<path d="M75.6 86.5h.7zM75.6 86.5l.7 .1z"/>
<path d="M75.5 85.9l.9 .1zM75.5 85.9l.9 .1z"/>
<path d="M75.5 86h.9zM75.5 86h.9z"/>
<path d="M75.5 86.4l.9 .1zM75.5 86.4l.9 .1z"/>
<path d="M75.5 86.5h.9zM75.5 86.5h.8zM75.6 86.5h.7z"/>
<path d="M75.5 86l.9 .1zM75.5 86l.9 .1z"/>
<path d="M75.5 86.1h1zM75.5 86.1h1z"/>
<path d="M75.5 86.4h.9zM75.5 86.4h.9z"/>
<path d="M75.5 86.4h.9zM75.5 86.4h.9z"/>
<path d="M75.5 86.1h1zM75.5 86.1h1z"/>
<path d="M75.5 86.1l1 .1zM75.5 86.1l1 .1z"/>
<path d="M75.5 86.2h1zM75.5 86.2h1z"/>
<path d="M75.5 86.2l1 .1v-.1zM75.5 86.2l1 .1h-1z"/>
<path d="M75.5 86.3h1zM75.5 86.3l.9 .1z"/>
<path d="M89.8 80.7h.2zM89.9 80.7h.1z"/>
<path d="M89.8 80.7h.3zM89.8 80.7h.3z"/>
<path d="M89.8 80.6h.4zM89.8 80.6l.3 .1z"/>
<path d="M89.7 80.6h.6zM89.7 80.6h.5zM89.7 80.6h.5z"/>
<path d="M89.6 80.6h.7zM89.6 80.6h.7zM89.6 80.6h.7z"/>
<path d="M89.5 80.5h.9zM89.5 80.5l.8 .1z"/>
<path d="M89.5 80.4l.9 .1zM89.5 80.4l.9 .1z"/>
<path d="M89.5 80.5h.9zM89.5 80.5h.9z"/>
<path d="M89.5 80l.9 .1zM89.5 80l.9 .1z"/>
<path d="M89.5 80.1h.9zM89.5 80.1h.9z"/>
<path d="M89.5 80.1h.9zM89.5 80.1h.9z"/>
<path d="M89.5 80.1l.9 .1v-.1zM89.5 80.1l.9 .1h-.9z"/>
<path d="M89.5 80.2l.9 .1zM89.5 80.2l.9 .1z"/>
<path d="M89.5 80.3h.9zM89.5 80.3h.9z"/>
<path d="M89.5 80.3h.9zM89.5 80.3h.9z"/>
<path d="M89.5 80.3l.9 .1zM89.5 80.3l.9 .1z"/>
<path d="M89.5 80.4h.9zM89.5 80.4h.9z"/>
<path d="M52.8 113.7h.2zM52.9 113.7h.1z"/>
<path d="M52.9 112.7h.2zM52.9 112.7h.2zM52.8 112.7h.3z"/>
<path d="M52.8 112.7h.4zM52.8 112.7h.4z"/>
<path d="M52.8 113.7h.3zM52.8 113.7h.3z"/>
<path d="M52.8 112.7l.4 .1zM52.8 112.7l.4 .1z"/>
<path d="M52.8 113.7h.4zM52.8 113.7h.3z"/>
<path d="M52.7 112.8h.6zM52.7 112.8h.6z"/>
<path d="M52.7 113.6h.5zM52.7 113.6l.5 .1z"/>
<path d="M52.7 112.8h.6zM52.7 112.8h.6z"/>
<path d="M52.6 112.8l.7 .1zM52.6 112.8l.7 .1z"/>
<path d="M52.6 113.6h.7zM52.6 113.6h.7z"/>
<path d="M52.7 113.6h.6zM52.7 113.6h.5z"/>
<path d="M52.6 112.9h.8zM52.5 112.9h.9z"/>
<path d="M52.6 113.5h.7zM52.6 113.5l.7 .1z"/>
<path d="M52.5 112.9h.9zM52.5 112.9h.9z"/>
<path d="M52.5 113.5h.9zM52.5 113.5h.8z"/>
<path d="M52.5 112.9l.9 .1zM52.5 112.9l.9 .1z"/>
<path d="M52.5 113h.9zM52.5 113h.9z"/>
<path d="M52.5 113.4l.9 .1zM52.5 113.4l.9 .1z"/>
<path d="M52.5 113.5h.9zM52.5 113.5h.9z"/>
<path d="M52.5 113l.9 .1zM52.5 113l.9 .1z"/>
<path d="M52.5 113.1h.9zM52.5 113.1h.9z"/>
<path d="M52.5 113.1l.9 .1zM52.5 113.1l.9 .1z"/>
<path d="M52.5 113.2h1zM52.5 113.2h1z"/>
<path d="M52.5 113.2l.9 .1zM52.5 113.2l.9 .1z"/>
<path d="M52.5 113.3h.9zM52.5 113.3h.9z"/>
<path d="M52.5 113.3l.9 .1zM52.5 113.3l.9 .1z"/>
<path d="M52.5 113.4h.9zM52.5 113.4h.9z"/>
<path d="M52.5 113.2h1zM52.5 113.2h.9z"/>
<path d="M69.9 115.7h.1zM69.9 115.7h.1z"/>
<path d="M69.9 114.7h.2zM69.9 114.7h.2z"/>
<path d="M69.9 114.7h.2zM69.8 114.7h.3z"/>
<path d="M69.8 114.7l.4 .1zM69.7 114.8h.5z"/>
<path d="M69.8 115.7h.3zM69.8 115.7h.3z"/>
<path d="M69.7 114.8h.5zM69.7 114.8h.5z"/>
<path d="M69.7 115.7h.5zM69.7 115.7h.4z"/>
<path d="M69.7 114.8h.5zM69.7 114.8h.5z"/>
<path d="M69.7 115.7h.5zM69.7 115.7h.5z"/>
<path d="M69.7 114.8h.6zM69.7 114.8h.6z"/>
<path d="M69.7 115.6h.5zM69.7 115.6l.5 .1z"/>
<path d="M69.7 114.8l.6 .1zM69.7 114.8l.6 .1z"/>
<path d="M69.7 115.6h.6zM69.7 115.6h.5z"/>
<path d="M69.6 114.9h.7zM69.6 114.9h.7z"/>
<path d="M69.6 114.9h.8zM69.6 114.9h.8z"/>
<path d="M69.6 115.5h.7zM69.6 115.5l.7 .1z"/>
<path d="M69.5 114.9l.9 .1zM69.5 114.9l.9 .1z"/>
<path d="M69.5 115.5h.9zM69.5 115.5h.8zM69.6 115.5h.7z"/>
<path d="M69.5 115h.9zM69.5 115h.9z"/>
<path d="M69.5 115l1 .1zM69.5 115l1 .1z"/>
<path d="M69.5 115.4h.9zM69.5 115.4h.9z"/>
<path d="M69.5 115.4h.9zM69.5 115.4l.9 .1z"/>
<path d="M69.5 115.1h1zM69.5 115.1h1z"/>
<path d="M69.5 115.1h1zM69.5 115.1h1z"/>
<path d="M69.5 115.1l1 .1zM69.5 115.1l1 .1z"/>
<path d="M69.5 115.2h1zM69.5 115.2h1z"/>
<path d="M69.5 115.2l1 .1v-.1zM69.5 115.2l1 .1h-1z"/>
<path d="M69.5 115.3l1 .1zM69.5 115.3l1 .1z"/>
<path d="M69.5 115.4h1zM69.5 115.4h.9z"/>
<path d="M89.8 115.7h.2zM89.9 115.7h.1z"/>
<path d="M89.9 114.7h.2zM89.8 114.7h.3z"/>
<path d="M89.8 114.7h.3zM89.8 114.7h.3z"/>
<path d="M89.8 114.7l.4 .1zM89.8 114.7l.4 .1zM89.7 114.8h.5z"/>
<path d="M89.8 115.7h.3zM89.8 115.7h.3z"/>
<path d="M89.7 114.8h.6zM89.7 114.8h.6zM89.6 114.8h.7z"/>
<path d="M89.8 115.7h.4zM89.8 115.7h.3z"/>
<path d="M89.6 114.8l.7 .1zM89.6 114.8l.7 .1z"/>
<path d="M89.6 115.6h.7zM89.6 115.6h.7z"/>
<path d="M89.7 115.6h.6zM89.7 115.6l.5 .1zM89.7 115.7h.5z"/>
<path d="M89.6 114.9h.8zM89.6 114.9h.8z"/>
<path d="M89.6 115.5h.7zM89.6 115.5l.7 .1z"/>
<path d="M89.5 114.9h.9zM89.5 114.9h.9z"/>
<path d="M89.5 115.5h.9zM89.5 115.5h.8z"/>
<path d="M89.5 114.9l.9 .1zM89.5 114.9l.9 .1z"/>
<path d="M89.5 115h.9zM89.5 115h.9z"/>
<path d="M89.5 115.4l.9 .1zM89.5 115.4l.9 .1z"/>
<path d="M89.5 115.5h.9zM89.5 115.5h.9z"/>
<path d="M89.5 115l.9 .1zM89.5 115l.9 .1z"/>
<path d="M89.5 115.1h.9zM89.5 115.1h.9z"/>
<path d="M89.5 115.1h.9zM89.5 115.1h.9z"/>
<path d="M89.5 115.1l.9 .1zM89.5 115.1l.9 .1z"/>
<path d="M89.5 115.2h.9zM89.5 115.2h.9z"/>
<path d="M89.5 115.2l.9 .1v-.1zM89.5 115.2l.9 .1h-.9z"/>
<path d="M89.5 115.3l.9 .1zM89.5 115.3l.9 .1z"/>
<path d="M89.5 115.4h.9zM89.5 115.4h.9z"/>
<path d="M89.5 115.4h.9zM89.5 115.4h.9z"/>
</g>
<g font-size="2.5">
<text x="10.6" y="11">КА: Ввод</text>
<text x="43.7" y="7.1">&amp;</text>
<text x="128.2" y="9">В: Ввод</text>
<text x="102.8" y="14.1">&amp;</text>
<text x="120.9" y="16">В: Промеж. положение</text>
<text x="8.6" y="22.9">В отключен (б/к)</text>
<text x="52.8" y="19.1">&amp;</text>
<text x="125.9" y="23">В: Отключен</text>
<text x="9.1" y="29.8">В включен (б/к)</text>
<text x="63.8" y="26.1">&amp;</text>
<text x="126.5" y="30">В: Включен</text>
<text x="91.4" y="33.1">T1</text>
<text x="5.6" y="37">КП / УВ: Отключить</text>
<text x="52.4" y="39.1">=1</text>
<text x="64" y="41.1">1</text>
<text x="80.7" y="37.1">&amp;</text>
<text x="90.4" y="37.1">TON</text>
<text x="121.3" y="38.9">В: Неиспр. положение</text>
<text x="4.7" y="42.9">ЛО ВН / ЛО: Отключить</text>
<text x="11.4" y="45">аварийно</text>
<text x="88.4" y="44.9">0,01-10с</text>
<text x="5.4" y="51">УРОВ: Сраб &quot;на себя&quot;</text>
<text x="47" y="49.1">1</text>
<text x="7.4" y="57.9">Опер. отключить В</text>
<text x="94.3" y="58.1">T2</text>
<text x="4.4" y="65">КСВ: Блокировка откл</text>
<text x="63.8" y="61.1">&amp;</text>
<text x="94.2" y="62.1">TP</text>
<text x="106" y="63.1">1</text>
<text x="122.1" y="65">В: Отключить (реле)</text>
<text x="91.4" y="71.9">0,05-10с</text>
<text x="94.6" y="68.1">R</text>
<text x="63.8" y="77.1">&amp;</text>
<text x="94.8" y="76.1">S</text>
<text x="99.2" y="76">Q1</text>
<text x="9.8" y="79">Работа ЭМО1</text>
<text x="41" y="79.1">1</text>
<text x="81" y="79.1">1</text>
<text x="94.2" y="82.1">R1</text>
<text x="9.7" y="86">Работа ЭМО2</text>
<text x="11.9" y="93">Сброс</text>
<text x="94.3" y="93.1">T3</text>
<text x="94.2" y="97.1">TP</text>
<text x="106" y="98.1">1</text>
<text x="122.7" y="99.9">В: Включить (реле)</text>
<text x="61" y="102.1">1</text>
<text x="91.4" y="106.9">0,05-10с</text>
<text x="94.6" y="103.1">R</text>
<text x="6.2" y="109">КП / УВ: Включить</text>
<text x="44" y="112.1">1</text>
<text x="81" y="108.1">1</text>
<text x="94.8" y="111.1">S</text>
<text x="99.2" y="111">Q1</text>
<text x="6.2" y="119">УВ / УВ: Включить</text>
<text x="63.8" y="114.1">&amp;</text>
<text x="94.2" y="117.1">R1</text>
<text x="62.3" y="124.6">T4</text>
<text x="10.4" y="132">Работа ЭМВ</text>
<text x="54.8" y="128.1">&amp;</text>
<text x="61.4" y="128.1">TON</text>
<text x="61.4" y="135.6">0-1с</text>
</g>
<g font-size="2.4">
<text x="33.3" y="2.1">SGF1</text>
<text x="80.3" y="61.1">SGF2</text>
<text x="48.4" y="76.1">SGF3</text>
<text x="80.3" y="96.1">SGF4</text>
<text x="40.4" y="127.1">SGF5</text>
</g>
<g font-size="1.7">
<text x="29.1" y="3.9">&quot;0&quot;</text>
<text x="33.6" y="4.8">0</text>
<text x="28.9" y="6.9">&quot;1&quot;</text>
<text x="33.6" y="7.8">1</text>
<text x="84.6" y="63.8">1</text>
<text x="84.6" y="66.8">0</text>
<text x="44.5" y="77.8">&quot;0&quot;</text>
<text x="48.6" y="78.8">0</text>
<text x="48.6" y="81.8">1</text>
<text x="84.6" y="101.8">0</text>
<text x="84.6" y="98.8">1</text>
<text x="36.5" y="128.8">&quot;0&quot;</text>
<text x="40.6" y="129.8">0</text>
<text x="40.6" y="132.8">1</text>
</g>
</svg>
